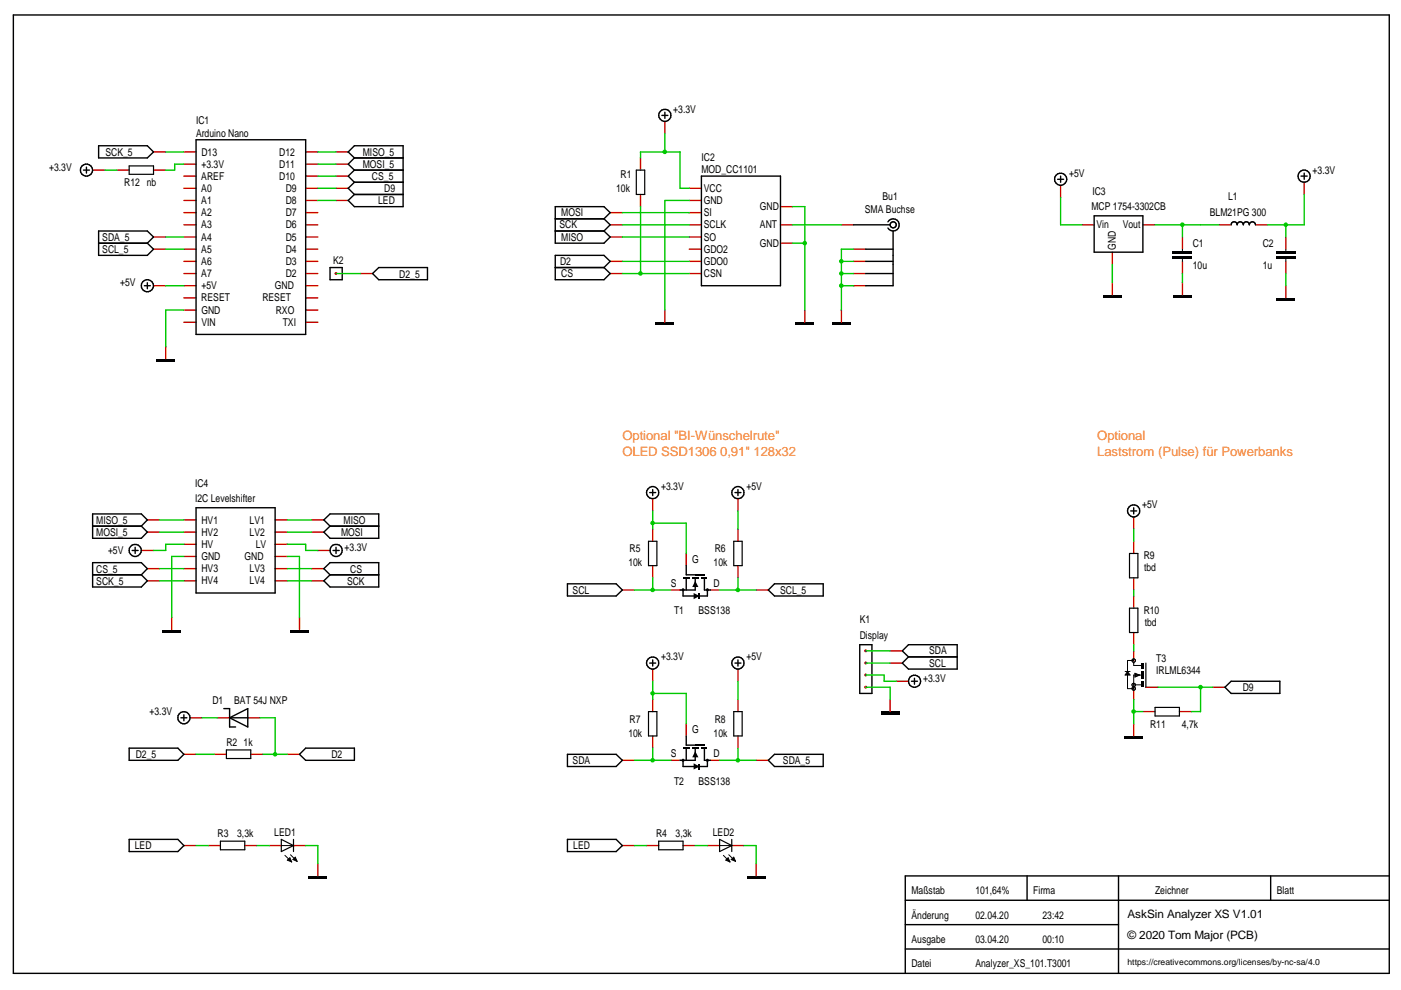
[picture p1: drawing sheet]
<svg xmlns="http://www.w3.org/2000/svg" width="297mm" height="210mm" viewBox="0 0 297 210" stroke-linecap="round" stroke-linejoin="round" font-family="sans-serif">
<path d="M131.9 179.3h2.6M150 179.3h2.6M155.1 179.3h2.6" fill="none" stroke="#c80000" stroke-width=".3"/>
<path d="M120.3 178h10.3l1.3 1.3-1.3 1.3h-10.3z" fill="none" stroke="#000001" stroke-width=".3"/>
<path d="M155 182.2l.6-.5 .4 .9z" fill="#000001"/>
<path d="M155 182.2l.6-.5 .4 .9z" fill="none" stroke="#000001" stroke-width=".21"/>
<path d="M154.4 181.9l.4 .9-.9-.4z" fill="#000001"/>
<path d="M152.6 179.3h2.5M153.4 181.4l1.4 1.4M154.4 181.9l.4 .9-.9-.4zM154.5 181.2l1.5 1.4" fill="none" stroke="#000001" stroke-width=".21"/>
<path d="M139.7 178.4h5.1v1.8h-5.1zM152.6 178l2.5 1.3-2.5 1.3zM155.1 178v2.6" fill="none" stroke="#000001" stroke-width=".25"/>
<path d="M137.1 179.3h2.6M144.8 179.3h2.6" fill="none" stroke="#c80000" stroke-width=".3"/>
<path d="M158.4 185.7h3.9v.7h-3.9z" fill-rule="evenodd" fill="#000001"/>
<path d="M160.3 183.1v2.6" fill="none" stroke="#c80000" stroke-width=".3"/>
<path d="M65.4 185.7h3.9v.7h-3.9z" fill-rule="evenodd" fill="#000001"/>
<path d="M19.6 36.1h2.6M24.8 36.1h2.6M32.6 36.1h2.5M71.2 39.9h2.6M240.4 109.6v2.6M40.3 152.2h2.5M67.4 183.1v2.6" fill="none" stroke="#c80000" stroke-width=".3"/>
<g fill="none" stroke="#000001" stroke-width=".3">
<path d="M17.7 36.1h1.3M18.3 35.4v1.3M73.8 39.9l1.3-1.2h10.4v2.5h-10.4zM239.7 108.3h1.3M240.4 107.7v1.3M38.4 152.2h1.2M39 151.6v1.2"/>
<circle cx="18.3" cy="36.1" r="1.29"/>
<circle cx="240.4" cy="108.3" r="1.3"/>
<circle cx="39" cy="152.2" r="1.3"/>
</g>
<path d="M27.4 35.2h5.2v1.8h-5.2z" fill="none" stroke="#000001" stroke-width=".25"/>
<path d="M238.4 156h3.9v.7h-3.9z" fill-rule="evenodd" fill="#000001"/>
<path d="M240.4 153.5v2.5M242.3 150.9h2.6M250.1 150.9h2.5M257.1 145.7h2.6" fill="none" stroke="#c80000" stroke-width=".3"/>
<path d="M259.7 145.7l1.3-1.3h10.4v2.6h-10.4z" fill="none" stroke="#000001" stroke-width=".3"/>
<path d="M244.9 150h5.2v1.8h-5.2z" fill="none" stroke="#000001" stroke-width=".25"/>
<g fill="#000001">
<path d="M241.9 142.4h.5v1.5h-.5z" fill-rule="evenodd"/>
<path d="M241.9 144.4h.5v1.3h-.5z" fill-rule="evenodd"/>
<path d="M241.9 140.6h.5v1.3h-.5z" fill-rule="evenodd"/>
</g>
<g fill="none" stroke="#c80000" stroke-width=".3">
<path d="M240.4 114.8v2.5M240.4 122.5v2.6M240.4 126.4v2.5M240.4 134.1v2.6M240.4 138v2.6M138.4 141.9v2.5M138.4 148.3v2.6M138.4 156v2.6M145.5 153.5v2.5M156.5 141.9v2.5M156.5 148.3v2.6M156.5 156v2.6"/>
<path d="M240.4 145.7v2.6M242.9 145.7h2.6M142.2 161.2h2.1M150.5 161.2h2.1M160.3 161.2h2.6"/>
</g>
<g fill="none" stroke="#000001" stroke-width=".21">
<path d="M238.5 142.4h1.1M239.1 142.4l.5 .7h-1.1zM240.3 145.6l-.3-.4a.38 .38 0 0 1 .4-.3 .38 .38 0 0 1 .3 .3l-.3 .4M240.3 145.6h.1M240.3 145.6l-.3 .4a.38 .38 0 0 0 .4 .4 .38 .38 0 0 0 .3-.4l-.3-.4M240.4 145.2h1.5M240.4 140.6v.5h1.5M240.4 140h-1.3v6h1.3v-2.9h1.5M240.6 142.7l1 .4-1 .5z"/>
<circle cx="240.4" cy="140.1" r=".37"/>
</g>
<path d="M239.5 117.3h1.8v5.2h-1.8zM239.5 128.9h1.8v5.2h-1.8zM137.5 150.9h1.8v5.1h-1.8zM155.6 150.9h1.7v5.1h-1.7zM239.1 142.6l.2 .4h-.5zM241.3 143.1l-.6-.2v.5l.7-.3M242.9 140.6v5.1" fill="none" stroke="#000001" stroke-width=".25"/>
<g fill="none" stroke="#000001" stroke-width=".3">
<path d="M138.4 139.9v1.3M156.5 139.9v1.3M137.7 140.6h1.3M155.8 140.6h1.3M162.9 161.2l1.3-1.3h10.3v2.6h-10.3z"/>
<circle cx="138.4" cy="140.6" r="1.28"/>
<circle cx="156.5" cy="140.6" r="1.3"/>
</g>
<g fill="#000001">
<path d="M147.4 159.3l.7 1.3h-1.3z"/>
<path d="M147.4 157.8h1.9v.4h-1.9z" fill-rule="evenodd"/>
</g>
<path d="M147.4 158.6v2.6" fill="none" stroke="#000001" stroke-width=".3"/>
<g fill="#000001">
<path d="M144.8 158.5h1.3v.3h-1.3z" fill-rule="evenodd"/>
<path d="M146.8 158.5h1.3v.3h-1.3z" fill-rule="evenodd"/>
<path d="M148.7 158.5h1.3v.3h-1.3z" fill-rule="evenodd"/>
</g>
<path d="M145.5 156v2h1.9M145.5 158.6v2.6M149.3 158.6v2.6h1.4M144.2 161.2h3.2M144.8 161.2v1.3" fill="none" stroke="#000001" stroke-width=".3"/>
<g fill="#000001">
<path d="M147.1 161.8l1.2 .7-1.2 .7z"/>
<path d="M148.1 161.9h.3v1.3h-.3z" fill-rule="evenodd"/>
<circle cx="144.8" cy="161.2" r=".33"/>
<circle cx="150" cy="161.2" r=".33"/>
</g>
<g fill="none" stroke="#000001" stroke-width=".3">
<path d="M137.7 104.4h1.3M138.4 103.8v1.3M155.8 104.4h1.3M156.5 103.8v1.3M120.3 159.9h10.3l1.3 1.3-1.3 1.3h-10.3zM150 161.2v1.3h-5.2"/>
<circle cx="138.4" cy="104.4" r="1.3"/>
<circle cx="156.5" cy="104.4" r="1.28"/>
</g>
<path d="M138.4 105.7v2.6M138.4 112.2v2.6M138.4 119.9v2.6M145.5 117.3v2.6M156.5 105.7v2.6M156.5 112.2v2.6M156.5 119.9v2.6M142.2 125.1h2.1M150.5 125.1h2.1M131.9 161.2h2.6" fill="none" stroke="#c80000" stroke-width=".3"/>
<path d="M137.5 114.8h1.8v5.1h-1.8zM155.6 114.8h1.7v5.1h-1.7z" fill="none" stroke="#000001" stroke-width=".25"/>
<g fill="#000001">
<path d="M147.4 123.1l.7 1.4h-1.3z"/>
<path d="M147.4 121.7h1.9v.3h-1.9z" fill-rule="evenodd"/>
</g>
<path d="M147.4 122.5v2.6" fill="none" stroke="#000001" stroke-width=".3"/>
<g fill="#000001">
<path d="M144.8 122.3h1.3v.3h-1.3z" fill-rule="evenodd"/>
<path d="M146.8 122.3h1.3v.3h-1.3z" fill-rule="evenodd"/>
<path d="M148.7 122.3h1.3v.3h-1.3z" fill-rule="evenodd"/>
</g>
<path d="M145.5 119.9v2h1.9M144.2 125.1h3.2M144.8 125.1v1.3M145.5 122.5v2.6M149.3 122.5v2.6h1.4" fill="none" stroke="#000001" stroke-width=".3"/>
<g fill="#000001">
<path d="M147.1 125.7l1.2 .7-1.2 .6z"/>
<path d="M148.1 125.8h.3v1.2h-.3z" fill-rule="evenodd"/>
<circle cx="144.8" cy="125.1" r=".33"/>
<circle cx="150" cy="125.1" r=".33"/>
</g>
<path d="M150 125.1v1.3h-5.2" fill="none" stroke="#000001" stroke-width=".3"/>
<circle cx="71.2" cy="58" r=".32" fill="#c80000"/>
<path d="M70 56.7h2.6v2.6h-2.6zM191.3 138l1.3-1.3h10.3v5.2h-10.3l-1.3-1.3 1.3-1.3zM192.6 139.3h10.3M47.5 150.2h1.2v3.9h1.2M48.7 152.2l3.8-2v3.9zM48.7 152.2h3.8" fill="none" stroke="#000001" stroke-width=".3"/>
<path d="M188.7 138h2.6M45.4 159.9h2.6M46.1 152.2h2.6M52.5 152.2h2.6M53.2 159.9h2.5M188.7 140.6h2.6" fill="none" stroke="#c80000" stroke-width=".3"/>
<path d="M48 159h5.2v1.8h-5.2z" fill="none" stroke="#000001" stroke-width=".25"/>
<path d="M186.8 150.9h3.9v.7h-3.9z" fill-rule="evenodd" fill="#000001"/>
<path d="M131.9 125.1h2.6M160.3 125.1h2.6M188.7 148.3v2.6M190 144.4h2.6" fill="none" stroke="#c80000" stroke-width=".3"/>
<g fill="none" stroke="#000001" stroke-width=".3">
<path d="M120.3 123.8h10.3l1.3 1.3-1.3 1.3h-10.3zM164.2 123.8h10.3v2.6h-10.3l-1.3-1.3zM193.2 144.4h1.3M193.9 143.8v1.3"/>
<circle cx="193.9" cy="144.4" r="1.29"/>
</g>
<g fill="#c80000">
<circle cx="183.5" cy="145.7" r=".32"/>
<circle cx="183.5" cy="143.1" r=".32"/>
<circle cx="183.5" cy="140.6" r=".32"/>
<circle cx="183.5" cy="138" r=".32"/>
</g>
<g fill="none" stroke="#000001" stroke-width=".3">
<path d="M20.9 49h10.3l1.4 1.2-1.4 1.4 1.4 1.2-1.4 1.3h-10.3zM20.9 51.6h10.3M73.8 42.5l1.3-1.3h10.4v2.6h-10.4zM28 116.7h1.3M28.7 116v1.3M41.6 107.7h16.7v18h-16.7zM70.6 116.7h1.3M71.2 116v1.3M182.3 136.7h2.6v10.3h-2.6z"/>
<circle cx="28.7" cy="116.7" r="1.28"/>
<circle cx="71.3" cy="116.7" r="1.3"/>
</g>
<g fill="none" stroke="#c80000" stroke-width=".3">
<path d="M32.6 52.8h2.5M32.6 50.2h2.5M71.2 42.5h2.6M30 116.7h2.6M39 118h2.6M39 110.2h2.6M39 115.4h2.6M39 112.8h2.6M58.3 118h2.6M58.3 110.2h2.6M58.3 115.4h2.6M58.3 112.8h2.6"/>
<path d="M67.4 116.7h2.6M39 123.1h2.6M39 120.6h2.6M58.3 123.1h2.6M58.3 120.6h2.6"/>
</g>
<path d="M248.7 62.5h3.9v.7h-3.9z" fill-rule="evenodd" fill="#000001"/>
<path d="M250.7 59.9v2.6" fill="none" stroke="#c80000" stroke-width=".3"/>
<g fill="#000001">
<path d="M248.6 53.3h4.2v.6h-4.2z" fill-rule="evenodd"/>
<path d="M248.6 54.4h4.2v.5h-4.2z" fill-rule="evenodd"/>
</g>
<path d="M250.7 50.2v2.6M250.7 55.4v2.6" fill="none" stroke="#c80000" stroke-width=".3"/>
<path d="M250.7 52.8v.5M250.7 54.9v.5" fill="none" stroke="#000001" stroke-width=".21"/>
<path d="M270.7 63.2h3.9v.6h-3.9z" fill-rule="evenodd" fill="#000001"/>
<path d="M276.5 38.7v2.5M272.6 60.6v2.6" fill="none" stroke="#c80000" stroke-width=".3"/>
<g fill="none" stroke="#000001" stroke-width=".3">
<path d="M275.8 37.3h1.4M276.5 36.7v1.3"/>
<circle cx="276.5" cy="37.3" r="1.28"/>
</g>
<g fill="#000001">
<path d="M270.5 53.3h4.2v.6h-4.2z" fill-rule="evenodd"/>
<path d="M270.5 54.4h4.2v.5h-4.2z" fill-rule="evenodd"/>
</g>
<path d="M229.4 47.7h2.6M235.8 53.5v2.5M242.3 47.7h2.6M258.4 47.7h2.6M266.2 47.7h2.6M272.6 50.2v2.6M272.6 55.4v2.6" fill="none" stroke="#c80000" stroke-width=".3"/>
<path d="M272.6 52.8v.5M272.6 54.9v.5" fill="none" stroke="#000001" stroke-width=".21"/>
<path d="M232 45.8h10.3v7.7h-10.3zM261 47.7a.64 .64 0 0 1 .7-.7 .64 .64 0 0 1 .6 .7 .66 .66 0 0 1 .7-.7 .66 .66 0 0 1 .6 .7 .64 .64 0 0 1 .6-.7 .64 .64 0 0 1 .7 .7 .66 .66 0 0 1 .6-.7 .66 .66 0 0 1 .7 .7" fill="none" stroke="#000001" stroke-width=".3"/>
<path d="M233.9 62.5h3.9v.7h-3.9z" fill-rule="evenodd" fill="#000001"/>
<g fill="none" stroke="#c80000" stroke-width=".3">
<path d="M39 37.3h2.6M39 32.2h2.6M39 34.8h2.6M39 39.9h2.6M64.8 37.3h2.6M64.8 32.2h2.6M64.8 34.8h2.6M64.8 39.9h2.6M224.9 39.3v2.6M39 42.5h2.6M39 45.1h2.6M39 47.7h2.6"/>
<path d="M39 50.2h2.6M39 52.8h2.6M39 55.4h2.6M39 58h2.6M64.8 42.5h2.6M64.8 45.1h2.6M64.8 47.7h2.6M64.8 50.2h2.6M64.8 52.8h2.6M64.8 55.4h2.6M64.8 58h2.6M235.8 59.9v2.6"/>
<path d="M32.6 60.6h2.5M39 63.2h2.6M39 60.6h2.6M39 65.7h2.6M39 68.3h2.6M64.8 63.2h2.6M64.8 60.6h2.6M64.8 65.7h2.6M64.8 68.3h2.6"/>
</g>
<g fill="none" stroke="#000001" stroke-width=".3">
<path d="M41.6 29.6h23.2v41.3h-23.2zM224.2 38h1.3M224.9 37.3v1.4M31.2 59.9v1.3M30.6 60.6h1.3"/>
<circle cx="224.9" cy="38" r="1.3"/>
<circle cx="31.2" cy="60.6" r="1.29"/>
</g>
<path d="M176.5 68.3h3.8v.7h-3.8z" fill-rule="evenodd" fill="#000001"/>
<g fill="none" stroke="#c80000" stroke-width=".3">
<path d="M178.4 47.7h2.6M181 55.4h2.6M181 58h2.6M181 52.8h2.6M178.4 65.7v2.6M181 60.6h2.6M31.2 110.2h2.6M66.1 110.2h2.6M66.1 112.8h2.6M31.2 120.6h2.6M66.1 120.6h2.6M39 159.9h2.6"/>
<path d="M60.9 159.9h2.6"/>
</g>
<g fill="none" stroke="#000001" stroke-width=".3">
<path d="M181 47.7h7.7M183.6 52.8h5.8M183.6 58h5.8M183.6 55.4h5.8M188.3 48.3l.2 .4 .9 .3M188.3 47a1.3 1.3 0 0 1 2.2 0 1.3 1.3 0 0 1-1.1 2M189.4 49v11.6h-5.8M19.6 109h10.4l1.2 1.2-1.2 1.3h-10.4zM19.6 119.3h10.4l1.2 1.3-1.2 1.3h-10.4zM68.7 110.2l1.3-1.2h10.3v5.1h-10.3l-1.3-1.3 1.3-1.3zM70 111.5h10.3M68.7 120.6l1.3-1.3h10.3v2.6h-10.3z"/>
<path d="M27.4 158.6h10.3l1.3 1.3-1.3 1.3h-10.3zM63.5 159.9l1.3-1.3h10.3v2.6h-10.3z"/>
<circle cx="189.4" cy="47.7" r=".64"/>
</g>
<path d="M61.6 133.5h3.8v.6h-3.8z" fill-rule="evenodd" fill="#000001"/>
<path d="M31.2 112.8h2.6M63.5 130.9v2.6M66.1 123.1h2.6" fill="none" stroke="#c80000" stroke-width=".3"/>
<path d="M19.6 111.5h10.4l1.2 1.3-1.2 1.3h-10.4zM68.7 123.1l1.3-1.2h10.3v2.6h-10.3z" fill="none" stroke="#000001" stroke-width=".3"/>
<path d="M34.5 133.5h3.9v.6h-3.9z" fill-rule="evenodd" fill="#000001"/>
<g fill="none" stroke="#c80000" stroke-width=".3">
<path d="M146.1 39.9h2.6M146.1 58h2.6M146.1 47.7h2.6M146.1 45.1h2.6M146.1 50.2h2.6M146.1 42.5h2.6M146.1 55.4h2.6M146.1 52.8h2.6M165.5 51.6h2.6M165.5 47.7h2.6M165.5 43.8h2.6M31.2 123.1h2.6"/>
<path d="M36.4 130.9v2.6"/>
</g>
<path d="M148.7 37.3h16.8v23.3h-16.8zM19.6 121.9h10.4l1.2 1.2-1.2 1.4h-10.4z" fill="none" stroke="#000001" stroke-width=".3"/>
<path d="M33.2 76.1h3.8v.6h-3.8z" fill-rule="evenodd" fill="#000001"/>
<path d="M135.8 33.5v2.6M141 25.7v2.6M135.8 41.2v2.6M35.1 73.5v2.6" fill="none" stroke="#c80000" stroke-width=".3"/>
<path d="M134.9 36.1h1.8v5.1h-1.8z" fill="none" stroke="#000001" stroke-width=".25"/>
<g fill="none" stroke="#000001" stroke-width=".3">
<path d="M140.3 24.5h1.3M141 23.8v1.3"/>
<circle cx="141" cy="24.5" r="1.3"/>
</g>
<path d="M168.7 68.3h3.9v.7h-3.9z" fill-rule="evenodd" fill="#000001"/>
<path d="M170.6 65.7v2.6" fill="none" stroke="#c80000" stroke-width=".3"/>
<path d="M139 68.3h3.9v.7h-3.9z" fill-rule="evenodd" fill="#000001"/>
<g fill="none" stroke="#c80000" stroke-width=".3">
<path d="M32.6 32.2h2.5M71.2 37.3h2.6M71.2 34.8h2.6M71.2 32.2h2.6M76.4 58h2.6M129.4 47.7h2.5M129.4 50.2h2.5M129.4 45.1h2.5M129.4 58h2.5M129.4 55.4h2.5M141 65.7v2.6M39 179.3h2.6"/>
<path d="M57.1 179.3h2.5M62.2 179.3h2.6"/>
</g>
<g fill="none" stroke="#000001" stroke-width=".3">
<path d="M20.9 30.9h10.3l1.4 1.3-1.4 1.3h-10.3zM75.1 33.5l-1.3-1.3 1.3-1.3h10.4v7.8h-10.4l-1.3-1.4 1.3-1.2M75.1 36.1h10.4M75.1 33.5l-1.3 1.3 1.3 1.3M75.1 33.5h10.4M79 58l1.3-1.3h10.3v2.6h-10.3zM117.7 46.4h10.4M117.7 54.1h10.4l1.3 1.3-1.3 1.3 1.3 1.3-1.3 1.3h-10.4zM117.7 49h10.4M117.7 56.7h10.4M128.1 46.4l1.3 1.3-1.3 1.3M128.1 46.4l1.3-1.3-1.3-1.3h-10.4v7.8h10.4l1.3-1.4-1.3-1.2"/>
<path d="M27.4 178h10.3l1.3 1.3-1.3 1.3h-10.3z"/>
</g>
<path d="M62.1 182.2l.5-.5 .4 .9z" fill="#000001"/>
<path d="M62.6 181.7l.4 .9-.9-.4z" fill="none" stroke="#000001" stroke-width=".21"/>
<path d="M60.9 182.4l.6-.5 .3 .9z" fill="#000001"/>
<path d="M59.6 179.3h2.6M60.4 181.4l1.4 1.4M60.9 182.4l.6-.5 .3 .9zM61.6 181.2l1.4 1.4" fill="none" stroke="#000001" stroke-width=".21"/>
<path d="M46.7 178.4h5.2v1.8h-5.2zM59.6 178l2.6 1.3-2.6 1.3zM62.2 178v2.6" fill="none" stroke="#000001" stroke-width=".25"/>
<path d="M44.2 179.3h2.5M51.9 179.3h2.6" fill="none" stroke="#c80000" stroke-width=".3"/>
<path d="M2.8 3.2h291.8v203.2h-291.8zM191.9 196h45.2M191.9 190.9h102.7M217.8 185.7v5.2M237.1 185.7v20.7M269.4 185.7v5.2M294.6 185.7h-102.7v20.7M191.9 201.2h102.7" fill="none" stroke="#000001" stroke-width=".3"/>
<path d="M254.5 145.7v5.2h-1.9M147.4 179.3h2.6" fill="none" stroke="#00c800" stroke-width=".3"/>
<circle cx="254.5" cy="145.7" r=".49" fill="#00c800"/>
<path d="M39 34.8h-2v1.3h-1.9M67.4 39.9h3.8M156.5 122.5v2.6h-3.9M240.4 125.1v1.3M240.4 136.7v1.3M245.5 145.7h11.6" fill="none" stroke="#00c800" stroke-width=".3"/>
<circle cx="156.4" cy="125.1" r=".49" fill="#00c800"/>
<path d="M35.1 52.8h3.9M156.5 125.1h3.8M156.5 158.6v2.6h-3.9" fill="none" stroke="#00c800" stroke-width=".3"/>
<circle cx="156.4" cy="161.2" r=".49" fill="#00c800"/>
<path d="M35.1 50.2h3.9M67.4 42.5h3.8M131.9 58h3.9M41.6 179.3h2.6M134.5 179.3h2.6M156.5 161.2h3.8" fill="none" stroke="#00c800" stroke-width=".3"/>
<circle cx="135.8" cy="58" r=".49" fill="#00c800"/>
<path d="M67.4 37.3h3.8M135.8 43.8v14.2h10.3M244.9 47.7h5.8v2.5M33.8 120.6h5.2M60.9 120.6h5.2" fill="none" stroke="#00c800" stroke-width=".3"/>
<circle cx="250.7" cy="47.6" r=".49" fill="#00c800"/>
<path d="M250.7 47.7h7.7" fill="none" stroke="#00c800" stroke-width=".3"/>
<circle cx="138.4" cy="125.1" r=".49" fill="#00c800"/>
<path d="M134.5 125.1h7.7M138.4 122.5v2.6M138.4 158.6v2.6h3.8M183.6 140.6h5.1" fill="none" stroke="#00c800" stroke-width=".3"/>
<circle cx="138.4" cy="161.2" r=".49" fill="#00c800"/>
<path d="M22.2 36.1h2.6M183.6 138h5.1M42.8 152.2h3.3M145.5 147v6.5M134.5 161.2h3.9" fill="none" stroke="#00c800" stroke-width=".3"/>
<circle cx="138.4" cy="147" r=".49" fill="#00c800"/>
<path d="M145.5 110.9v6.4M138.4 144.4v3.9M138.4 147h7.1" fill="none" stroke="#00c800" stroke-width=".3"/>
<circle cx="138.4" cy="110.9" r=".49" fill="#00c800"/>
<path d="M141 32.2h-5.2v1.3M60.9 115.4h3.9v1.3h2.6M138.4 108.3v3.9M138.4 110.9h7.1M183.6 143.1h3.8v1.3h2.6" fill="none" stroke="#00c800" stroke-width=".3"/>
<circle cx="272.6" cy="47.6" r=".49" fill="#00c800"/>
<path d="M141 32.2h3.2v7.7h1.9M272.6 47.7v2.5M276.5 41.2v6.5h-7.7" fill="none" stroke="#00c800" stroke-width=".3"/>
<circle cx="140.9" cy="32.2" r=".49" fill="#00c800"/>
<g fill="none" stroke="#00c800" stroke-width=".3">
<path d="M35.1 32.2h3.9M67.4 34.8h3.8M67.4 32.2h3.8M141 28.3v3.9M71.2 58h5.2M168.1 47.7h10.3M224.9 41.9v5.8h4.5M35.1 60.6h3.9M33.8 112.8h5.2M33.8 110.2h5.2M39 115.4h-3.9v1.3h-2.5M156.5 108.3v3.9"/>
<path d="M240.4 112.2v2.6M33.8 123.1h5.2M41.6 159.9h3.8M156.5 144.4v3.9M54.5 179.3h2.6"/>
</g>
<circle cx="58.3" cy="159.9" r=".49" fill="#00c800"/>
<path d="M131.9 55.4h14.2M131.9 47.7h14.2M131.9 50.2h14.2M131.9 45.1h14.2M60.9 110.2h5.2M60.9 112.8h5.2M60.9 123.1h5.2M55.1 152.2h3.2v7.7M55.7 159.9h5.2M64.8 179.3h2.6v3.8M157.7 179.3h2.6v3.8" fill="none" stroke="#00c800" stroke-width=".3"/>
<circle cx="240.3" cy="150.9" r=".49" fill="#00c800"/>
<path d="M235.8 56v3.9M250.7 58v1.9M272.6 58v2.6M39 65.7h-3.9v7.8M39 118h-2.6v12.9M60.9 118h2.6v12.9M183.6 145.7h5.1v2.6M240.4 148.3v5.2M240.4 150.9h1.9" fill="none" stroke="#00c800" stroke-width=".3"/>
<circle cx="178.4" cy="55.4" r=".49" fill="#00c800"/>
<path d="M178.4 52.8v2.6h2.6" fill="none" stroke="#00c800" stroke-width=".3"/>
<circle cx="178.4" cy="58" r=".49" fill="#00c800"/>
<path d="M178.4 55.4v2.6h2.6" fill="none" stroke="#00c800" stroke-width=".3"/>
<circle cx="178.4" cy="60.6" r=".49" fill="#00c800"/>
<path d="M178.4 58v7.7M178.4 52.8h2.6M178.4 60.6h2.6" fill="none" stroke="#00c800" stroke-width=".3"/>
<circle cx="170.6" cy="51.5" r=".49" fill="#00c800"/>
<path d="M146.1 42.5h-5.1v23.2M168.1 43.8h2.5v21.9M168.1 51.6h2.5" fill="none" stroke="#00c800" stroke-width=".3"/>
<g font-size="2.8" fill="#ff8000">
<text x="131.9" y="93.4">Optional &quot;BI-Wünschelrute&quot;</text>
<text x="232.6" y="93.4">Optional</text>
<text x="131.9" y="96.8">OLED SSD1306 0,91&quot; 128x32</text>
<text x="232.6" y="96.8">Laststrom (Pulse) für Powerbanks</text>
</g>
<g font-size="2.5" fill="#000001">
<text x="239.1" y="194.6">AskSin Analyzer XS V1.01</text>
<text x="239.1" y="199">© 2020 Tom Major (PCB)</text>
</g>
<g font-size="2.3" fill="#000001">
<text x="142.7" y="23.9">+3.3V</text>
<text x="41.6" y="29">Arduino Nano</text>
<text x="41.6" y="26.4">IC1</text>
<text x="22.3" y="33.1">SCK_5</text>
<text x="42.7" y="33">D13</text>
<text x="42.7" y="35.6">+3.3V</text>
<text x="59.2" y="33">D12</text>
<text x="59.2" y="35.6">D11</text>
<text x="76.9" y="35.6">MOSI_5</text>
<text x="76.9" y="33">MISO_5</text>
<text x="148.7" y="34.1">IC2</text>
<text x="10.4" y="36.2">+3.3V</text>
<text x="26.3" y="39.5">R12 nb</text>
<text x="42.7" y="38.1">AREF</text>
<text x="42.7" y="40.7">A0</text>
<text x="59.2" y="38.1">D10</text>
<text x="60.6" y="40.7">D9</text>
<text x="78.9" y="38.1">CS_5</text>
<text x="81.4" y="40.7">D9</text>
<text x="130.6" y="40.7">10k</text>
<text x="131.6" y="37.8">R1</text>
<text x="148.7" y="36.7">MOD_CC1101</text>
<text x="149.2" y="40.7">VCC</text>
<text x="226.7" y="37.5">+5V</text>
<text x="231.6" y="41.3">IC3</text>
<text x="278.3" y="36.8">+3.3V</text>
<text x="42.7" y="43.3">A1</text>
<text x="42.7" y="45.8">A2</text>
<text x="60.6" y="43.3">D8</text>
<text x="60.6" y="45.8">D7</text>
<text x="80.2" y="43.3">LED</text>
<text x="119" y="45.8">MOSI</text>
<text x="149.2" y="45.8">SI</text>
<text x="149.2" y="43.3">GND</text>
<text x="161.1" y="44.6">GND</text>
<text x="183.3" y="45.1">SMA Buchse</text>
<text x="187.1" y="42.5">Bu1</text>
<text x="231.4" y="44.5">MCP 1754-3302CB</text>
<text x="256.5" y="45.8">BLM21PG 300</text>
<text x="260.4" y="42.5">L1</text>
<text x="21.7" y="53.7">SCL_5</text>
<text x="21.7" y="51.1">SDA_5</text>
<text x="42.7" y="48.4">A3</text>
<text x="42.7" y="51">A4</text>
<text x="42.7" y="53.6">A5</text>
<text x="60.6" y="48.4">D6</text>
<text x="60.6" y="51">D5</text>
<text x="60.6" y="53.6">D4</text>
<text x="118.6" y="48.4">SCK</text>
<text x="119" y="51">MISO</text>
<text x="149.2" y="48.4">SCLK</text>
<text x="149.2" y="51">SO</text>
<text x="149.2" y="53.6">GDO2</text>
<text x="161.1" y="52.3">GND</text>
<text x="161.1" y="48.4">ANT</text>
<text x="232.4" y="48.4">Vin</text>
<text x="236.6" y="53" transform="rotate(-90 236.6 53)">GND</text>
<text x="238" y="48.4">Vout</text>
<text x="252.9" y="52.5">C1</text>
<text x="267.7" y="52.5">C2</text>
<text x="42.7" y="56.2">A6</text>
<text x="42.7" y="58.8">A7</text>
<text x="60.6" y="58.8">D2</text>
<text x="60.6" y="56.2">D3</text>
<text x="70.6" y="56">K2</text>
<text x="84.7" y="58.8">D2_5</text>
<text x="118.7" y="56.2">D2</text>
<text x="119" y="58.8">CS</text>
<text x="149.2" y="58.8">CSN</text>
<text x="149.2" y="56.2">GDO0</text>
<text x="252.9" y="57">10u</text>
<text x="267.7" y="57">1u</text>
<text x="25.5" y="60.7">+5V</text>
<text x="42.7" y="63.9">RESET</text>
<text x="42.7" y="61.3">+5V</text>
<text x="55.6" y="63.9">RESET</text>
<text x="58.3" y="61.3">GND</text>
<text x="42.7" y="66.5">GND</text>
<text x="42.7" y="69.1">VIN</text>
<text x="58.5" y="66.5">RXO</text>
<text x="59.9" y="69.1">TXI</text>
<text x="41.4" y="106.4">I2C Levelshifter</text>
<text x="41.4" y="103.2">IC4</text>
<text x="140.2" y="103.9">+3.3V</text>
<text x="158.2" y="103.9">+5V</text>
<text x="242.1" y="107.8">+5V</text>
<text x="20.4" y="111.1">MISO_5</text>
<text x="20.4" y="113.7">MOSI_5</text>
<text x="42.7" y="113.6">HV2</text>
<text x="42.7" y="111">HV1</text>
<text x="52.9" y="111">LV1</text>
<text x="52.9" y="113.6">LV2</text>
<text x="72.3" y="113.7">MOSI</text>
<text x="72.9" y="111.1">MISO</text>
<text x="22.9" y="117.5">+5V</text>
<text x="42.7" y="116.2">HV</text>
<text x="42.7" y="118.7">GND</text>
<text x="51.9" y="118.7">GND</text>
<text x="54.2" y="116.2">LV</text>
<text x="73.1" y="116.8">+3.3V</text>
<text x="133.5" y="117.1">R5</text>
<text x="146.8" y="119.3">G</text>
<text x="151.6" y="117.1">R6</text>
<text x="242.5" y="118.6">R9</text>
<text x="20.4" y="121.5">CS_5</text>
<text x="20.4" y="124">SCK_5</text>
<text x="42.7" y="123.9">HV4</text>
<text x="42.7" y="121.3">HV3</text>
<text x="52.9" y="123.9">LV4</text>
<text x="52.9" y="121.3">LV3</text>
<text x="73.6" y="124">SCK</text>
<text x="74.2" y="121.5">CS</text>
<text x="121.4" y="125.9">SCL</text>
<text x="133.2" y="120.1">10k</text>
<text x="142.2" y="124.5">S</text>
<text x="151.3" y="120.1">10k</text>
<text x="151.3" y="124.5">D</text>
<text x="165.4" y="125.9">SCL_5</text>
<text x="242.6" y="121.2">tbd</text>
<text x="142.9" y="130.3">T1</text>
<text x="148.1" y="130.3">BSS138</text>
<text x="242.5" y="130.2">R10</text>
<text x="182.3" y="132.2">K1</text>
<text x="182.3" y="135.4">Display</text>
<text x="242.7" y="132.8">tbd</text>
<text x="140.2" y="140">+3.3V</text>
<text x="158.2" y="140">+5V</text>
<text x="197" y="141.4">SCL</text>
<text x="197" y="138.8">SDA</text>
<text x="245.1" y="143">IRLML6344</text>
<text x="245.1" y="140.4">T3</text>
<text x="45" y="149.2">D1</text>
<text x="49.7" y="149.2">BAT 54J NXP</text>
<text x="195.7" y="144.6">+3.3V</text>
<text x="263.5" y="146.5">D9</text>
<text x="31.7" y="151.6">+3.3V</text>
<text x="133.5" y="153.2">R7</text>
<text x="146.8" y="155.4">G</text>
<text x="151.6" y="153.2">R8</text>
<text x="243.8" y="154.3">R11</text>
<text x="250.6" y="154.3">4,7k</text>
<text x="28.8" y="160.8">D2_5</text>
<text x="48" y="158.1">R2</text>
<text x="51.6" y="158.1">1k</text>
<text x="70.3" y="160.8">D2</text>
<text x="121.4" y="162">SDA</text>
<text x="133.2" y="156.2">10k</text>
<text x="142.2" y="160.6">S</text>
<text x="151.3" y="156.2">10k</text>
<text x="151.3" y="160.6">D</text>
<text x="166" y="162">SDA_5</text>
<text x="142.9" y="166.4">T2</text>
<text x="148.1" y="166.4">BSS138</text>
<text x="46.1" y="177.5">R3</text>
<text x="50.3" y="177.5">3,3k</text>
<text x="58.2" y="177.3">LED1</text>
<text x="139.1" y="177.5">R4</text>
<text x="143.3" y="177.5">3,3k</text>
<text x="151.1" y="177.3">LED2</text>
<text x="28.6" y="180">LED</text>
<text x="121.5" y="180">LED</text>
<text x="193.2" y="189.6">Maßstab</text>
<text x="206.8" y="189.6">101,64%</text>
<text x="219.1" y="189.6">Firma</text>
<text x="244.9" y="189.6">Zeichner</text>
<text x="270.7" y="189.6">Blatt</text>
<text x="193.2" y="194.8">Änderung</text>
<text x="206.8" y="194.8">02.04.20</text>
<text x="221" y="194.8">23:42</text>
<text x="193.2" y="199.9">Ausgabe</text>
<text x="206.8" y="199.9">03.04.20</text>
<text x="221" y="199.9">00:10</text>
<text x="193.2" y="205.1">Datei</text>
<text x="206.8" y="205.1">Analyzer_XS_101.T3001</text>
</g>
<text font-size="1.8" fill="#000001" x="239.1" y="204.7">https://creativecommons.org/licenses/by-nc-sa/4.0</text>
</svg>
